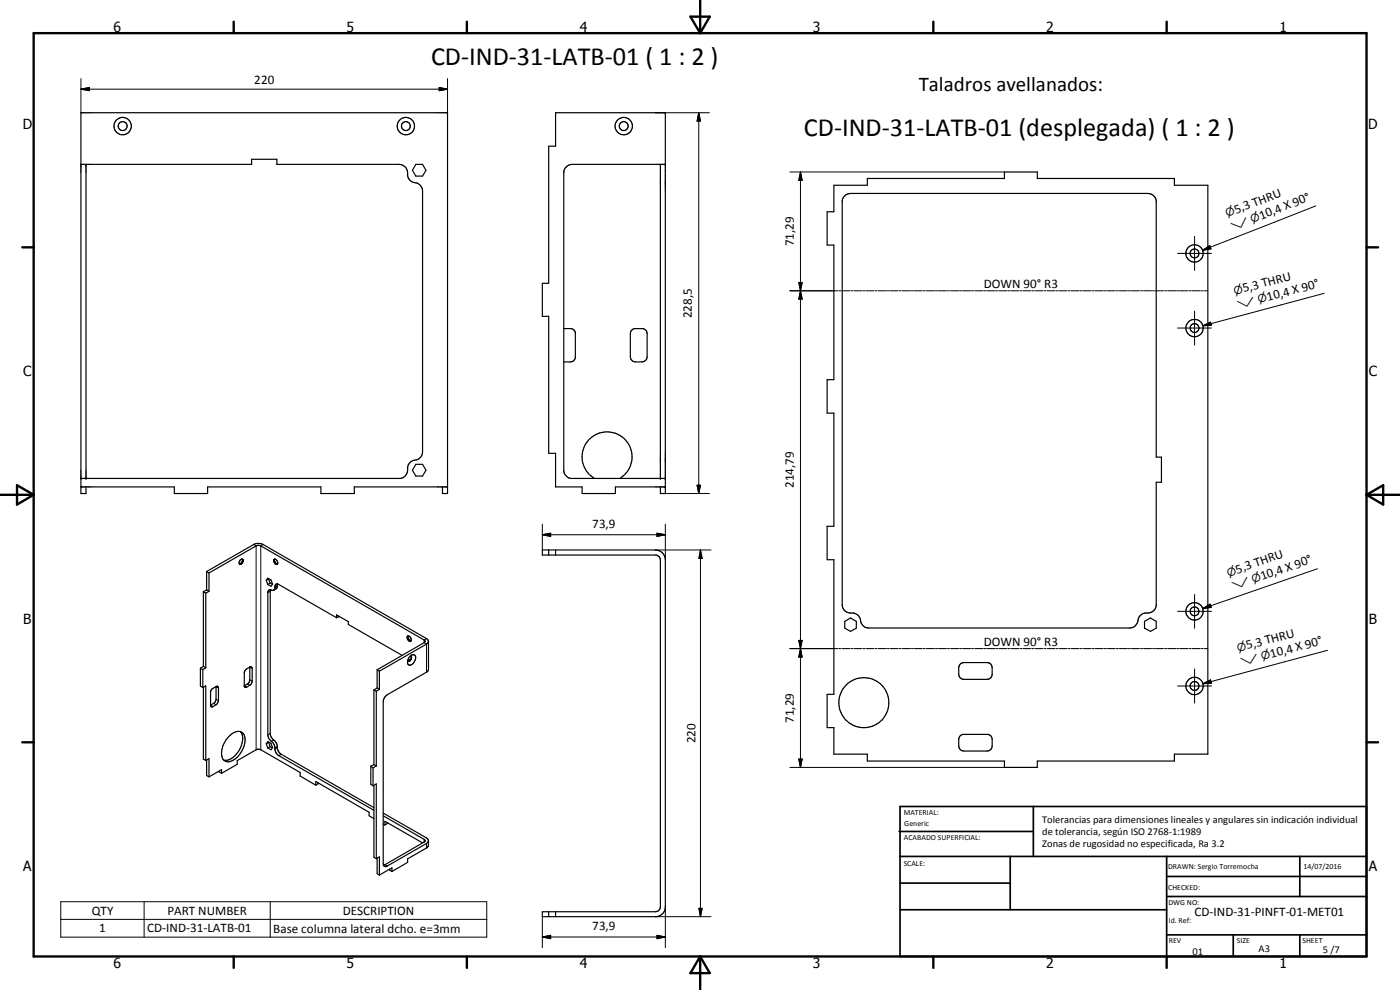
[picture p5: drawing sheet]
<svg xmlns="http://www.w3.org/2000/svg" width="420mm" height="297mm" viewBox="0 0 420 297" stroke-linecap="round" stroke-linejoin="round" font-family="sans-serif">
<g fill="none" stroke="#000" stroke-width=".35">
<path d="M24.3 49.3h51.2v-1.5h7.6v1.5h36.7a2.73 2.73 0 0 1 2.5 3.4 2.83 2.83 0 0 0 3 2.3 2.51 2.51 0 0 1 1.5 2.3v78.3a2.75 2.75 0 0 1-2.9 2.6 2.85 2.85 0 0 0-1.6 3.2l-.4 1a2.48 2.48 0 0 1-1.7 1.2h-95.9M25.8 49.3v94.3M124.8 49.3h2l1 1.8-1 1.7h-2l-1-1.7zM198.2 49.3v94.3M199.7 49.3h-28a2.52 2.52 0 0 0-2.5 2.5v89.3a2.58 2.58 0 0 0 2.2 2.5h28.3M250.3 55.6h10v-2h41.1v-2h9.9v2h41.2v2h10v170.7h-10v2h-41.2v2h-9.9v-2h-41.1v-2h-10v-8h-2.1v-10h2.1v-40.4h-2.1v-10h2.1v-33.9h-2.1v-10.1h2.1v-40.4h-2.1v-10h2.1zM253.4 58.9l.5-.5 1.4-.4h89.2a2.57 2.57 0 0 1 2.5 2.2v77h1.6v7.5h-1.6v37.1a2.75 2.75 0 0 1-3.4 2.1 2.94 2.94 0 0 0-2.3 3l-1.2 1.3-1.1 .2h-78.2a2.82 2.82 0 0 1-2.7-2.9 2.87 2.87 0 0 0-3.2-1.6 2.53 2.53 0 0 1-2.1-2.1v-121.6zM169.2 98.6l2.6 .1 .9 1.1-.1 7.9-.6 .6-.5 .2-2.3 .1M189.6 99l.8-.4h2.6l1 .6 .2 .9v7a1.6 1.6 0 0 1-1.5 1.5l-2.3-.1-.5-.2-.6-.6-.1-7.6zM124.8 139.3h2l1 1.8-1 1.7h-2l-1-1.7zM24.3 146.1h28v2h10v-2h34v2h10v-2h28M25.8 146.1v2h-1.5v-114.3h110v114.3h-1.5v-2"/>
<path d="M178.5 143.6a7.5 7.5 0 0 1-2-11.4 7.5 7.5 0 0 1 11.5 0 7.5 7.5 0 0 1-2 11.4M198.2 146.1v2h1.5v-114.3h-33v10.1h-2v41.1h-1.9v9.9h1.9v41.1h2v10.1h8v2h10v-2h15M61 177.5l.8 .5M61 177.5v22.4M61.8 178v22.4M62 171.5v5.5M62 177l.7 .4M62 171.5l.7 .4M62 177l-1 .5M62 171.5l14.4-8.3 .6-.1 1.7 .1 49.3 28.4a.89 .89 0 0 1 .6 .8 .89 .89 0 0 1-.6 .9l-14.1 8.1M62.7 171.9v5.5M62.7 177.4l-.9 .6"/>
<path d="M62.7 171.9l14.2-8.1 1.2-.1 49.4 28.5v.4l-.2 .2-14.1 8.2M71.9 169.3h.1M72 168.1l.8-.3a.92 .92 0 0 1 0 1 .92 .92 0 0 1-1 .4zM72.8 167.8a1.09 1.09 0 0 1-.8 1.5M72.8 167.9l-.8 1.4M79.9 174.1l.5-.6 .9 .5 .5 1.3-.5 .6-.9-.5M79.9 174.1l.5 1.3M80.6 173.7l.5 1.3M80.6 173.7l-.7 .4M80.7 173.6l-.1 .1M81.1 175l.6 .3M81.1 175l-.7 .4"/>
<path d="M81.2 177l-.1 43.3 .6 1.4a3.3 3.3 0 0 1 1.6 3.1l.9 1.4 28 16.1M82.3 167.9l.8 1.4M82.3 167.9a1.15 1.15 0 0 0 .8 1.4M82.3 167.8a1.04 1.04 0 0 1 .9 1.5 1.01 1.01 0 0 1-.8-1.5M83.1 169.3h.1M83.3 175.2l17.7 10.1M83.3 175.2l-.6 .2-.2 1.4-.5 .3h-.6a.69 .69 0 0 0-.7 0 .69 .69 0 0 0-.3 .7v42.7a3 3 0 0 0 1.5 2.3l.6 1.1a2.84 2.84 0 0 0 1.2 2.8l28.5 16.4M83.3 175.2l-.2 1.2-.9 .7M162.8 165h33.9a3 3 0 0 1 3 2.6v104.8a3.1 3.1 0 0 1-2.6 2.6h-34.3v-1.4h33.9a1.52 1.52 0 0 0 1.5-1.6l-.1-104.5-.3-.5-.8-.5h-34.2zM164.7 165v1.5M166.7 165v1.5M61 199.9l.8 .5"/>
<path d="M61 199.9l-.9 .6M101 185.3v-.8l3.6 2v.9l16.1 9.2M101.7 184.9l-.7 .4M122.2 190.9a.92 .92 0 0 1 1.1 .5 .92 .92 0 0 1-.2 1l-.5-.2-.4-.5zM122.3 190.9a1.15 1.15 0 0 0 1 1.5M122.3 198.3l.2 .2M122.3 190.9l.8 1.5M122.4 190.8l-.1 .1M122.5 197.7l.6 .3M123 197a.93 .93 0 0 1 1.1-.6 .93 .93 0 0 1 .6 1.2 2.02 2.02 0 0 1-2.1 1.9 1.92 1.92 0 0 1 .4-2.5zM123.1 196.8h.2M123.1 198l-.6 .4"/>
<path d="M123.3 196.8a1.07 1.07 0 0 1-.8 1.7M123.3 196.8l.1 .5-.3 .7M128.6 192.4v8.5l-.3 .5-12.1 7-.6 .6-.5 1v49.6M253.5 186.4l1.8-1 1.7 1v2.1l-1.7 .9-1.8-.9zM288.2 199.3l1.1-.5h6.9a1.52 1.52 0 0 1 1.6 1.5v2a1.52 1.52 0 0 1-1.6 1.5h-6.9l-.9-.2-.4-.4-.3-.9 .1-2.3zM343.5 186.4l1.8-1 1.7 1v2.1l-1.7 .9-1.8-.9zM60.1 200.5l.8 .4M60.1 200.5v5.4l.8 .4M60.9 206.3l.9-.5v22.4M60.9 200.9v5.4M61 206.2v21.6l.8 .4M61.8 200.4l-.9 .5"/>
<path d="M63.6 206.8l1.4-.9h.3l.3 .5-.1 4.2-.7 .9-1.1 .6-.5-.3v-4.2zM64.8 206v4.2a2.27 2.27 0 0 1-1.6 1.4M72.1 219.5a5.3 5.3 0 0 1-.6 6 4.7 4.7 0 0 1-4.3 2.6M73.7 201l1.4-.9 .5 .2 .1 4.1-.6 1.1-1.5 .7-.3-.3v-4.2zM75 200.2v4l-.4 .8-1.3 .7M112.2 207l.7 .4M112.2 207v22.4M112.9 207.4v22.4M113.2 206.4l-1 .6M113.2 206.4l.7 .4M113.2 201v5.4M113.2 201l.7 .4"/>
<path d="M113.9 206.8l-1 .6M113.9 201.4v5.4M61.8 228.2l.9-.6v5.5M62 228v4.7l.7 .4M65.8 231.4v.2l.7 .4M66.5 232l4.7-2.7v-1.1l5.7-3.2 .8-.2 12.4 7v1l4.7 2.8M66.5 232v-1.1l-3.8 2.2M68.6 221.1a3.3 3.3 0 0 1 4.2-1.2 4.6 4.6 0 0 1-.3 5.5 4.6 4.6 0 0 1-4.9 3 3.6 3.6 0 0 1-.7-4.6l1-1.9zM79.9 223.2l.5-.7 .9 .6 .5 1.2-.5 .7-.9-.6M79.9 223.2l.5 1.2M80.6 222.8l.5 1.2M80.6 222.8l-.7 .4"/>
<path d="M80.7 222.7l-.1 .1M81.1 224l.6 .4M81.1 224l-.7 .4M94.8 235.6v-1.1l16 9.2v1.1l1.4 .8M95.5 234.9v.3l-.7 .4M111.3 229.9v5.4l.7 .5M111.3 229.9l.7 .5M112 235.8l.9-.6v22.4M112 230.4v5.4M112.2 235.6v21.6l.7 .4M112.2 229.4l.7 .4M112.2 229.4l-.9 .5"/>
<path d="M112.9 229.8l-.9 .6M288 221l1-.7 7.8 .1 .5 .4 .4 .7 .1 2.3a1.52 1.52 0 0 1-1.6 1.5h-6.9l-.9-.2-.4-.4-.3-.9v-2zM112.9 257.6l1-.5v5.5M113.2 257.5v4.6l.7 .5M115 244l13 7.4a.89 .89 0 0 1 .6 .8 .89 .89 0 0 1-.6 .9l-12 6.9h-.5l-.4-.4M115 244.8l12.6 7.4-.3 .4-12.2 7M115 247.2l.5 .3M115.5 247.5v-1.1l11.3 6.5M116.2 246.8v.3l-.7 .4M128.6 252.2v1.4l-.4 .7-5.9 3.4v1l-4.7 2.8M116.9 260.8v.3l.7 .4M117.6 261.5v-1.1l-3.7 2.2"/>
<path d="M164.7 273.6v1.4M166.7 273.6v1.4"/>
<circle cx="36.8" cy="37.8" r="2.59"/>
<circle cx="36.8" cy="37.8" r="1.34"/>
<circle cx="121.8" cy="37.8" r="1.33"/>
<circle cx="121.8" cy="37.8" r="2.6"/>
<circle cx="187.2" cy="37.8" r="1.34"/>
<circle cx="187.2" cy="37.8" r="2.62"/>
<circle cx="358.5" cy="76" r="2.61"/>
<circle cx="358.5" cy="76" r="1.33"/>
<circle cx="358.5" cy="98.4" r="2.61"/>
<circle cx="358.5" cy="98.4" r="1.34"/>
<circle cx="358.5" cy="183.4" r="2.61"/>
<circle cx="358.5" cy="183.4" r="1.32"/>
<circle cx="259.2" cy="210.8" r="7.5"/>
<circle cx="358.5" cy="205.8" r="1.33"/>
<circle cx="358.5" cy="205.8" r="2.61"/>
</g>
<g fill="#000">
<circle cx="199.7" cy="33.8" r=".18"/>
<circle cx="199.7" cy="49.3" r=".18"/>
<circle cx="24.3" cy="143.6" r=".18"/>
<circle cx="25.8" cy="143.6" r=".18"/>
<circle cx="198.2" cy="143.6" r=".18"/>
<circle cx="199.7" cy="146.1" r=".18"/>
<circle cx="199.7" cy="143.6" r=".18"/>
<circle cx="101.7" cy="184.9" r=".18"/>
<circle cx="64.8" cy="206" r=".18"/>
<circle cx="75" cy="200.2" r=".18"/>
</g>
<g fill="none" stroke="#000" stroke-width=".3">
<path d="M24.3 26.8l2.5-.6v1zM24.3 26.8h110M24.3 23.6v10.2M131.8 26.2l2.5 .6-2.5 .4zM134.3 23.6v10.2M196.7 33.8h16.2M209.7 33.8l.5 2.5h-1zM209.7 33.8v114.3M237.1 51.6h64.3M240.2 51.6l.5 2.5h-1zM240.2 51.6v178.7M353.4 76h10.2"/>
<path d="M358.5 71v10.2M360.9 75.1l2.1-1.4 .4 1zM394.9 61.8l-34 13.3M237.1 87.2h14.3M239.7 84.8h1l-.5 2.4zM239.7 84.8l1 4.9h-1l1-4.9zM240.2 87.2l.5 2.5h-1zM251.7 87.2h.7M252.7 87.2h2.4M255.4 87.2h.6M256.3 87.2h2.4M259 87.2h.6"/>
<path d="M259.9 87.2h2.4M262.6 87.2h.6M263.6 87.2h2.4M266.2 87.2h.7M267.2 87.2h2.4M269.9 87.2h.6M270.8 87.2h2.4M273.5 87.2h.6M274.4 87.2h2.4M277.1 87.2h.6M278 87.2h2.4M280.7 87.2h.6"/>
<path d="M281.6 87.2h2.4M284.3 87.2h.6M285.3 87.2h2.4M288 87.2h.6M288.9 87.2h2.4M291.6 87.2h.6M292.5 87.2h2.4M295.2 87.2h.6M296.1 87.2h2.4M298.8 87.2h.6M299.8 87.2h2.4M302.5 87.2h.6"/>
<path d="M303.3 87.2h2.5M306.1 87.2h.6M307 87.2h2.4M309.7 87.2h.6M310.6 87.2h2.4M313.3 87.2h.6M314.2 87.2h2.4M316.9 87.2h.6M317.8 87.2h2.4M320.6 87.2h.6M321.5 87.2h2.4M324.2 87.2h.6"/>
<path d="M325.1 87.2h2.4M327.8 87.2h.6M328.7 87.2h2.4M331.4 87.2h.6M332.3 87.2h2.4M335.1 87.2h.5M335.9 87.2h2.5M338.7 87.2h.5M339.5 87.2h2.5M342.3 87.2h.6M343.2 87.2h2.4M345.9 87.2h.6"/>
<path d="M346.8 87.2h2.4M349.5 87.2h.6M350.4 87.2h2.4M353.1 87.2h.7M353.4 98.4h10.2M354 87.2h2.4M356.8 87.2h.6M357.7 87.2h2.4M358.5 93.3v10.2M360.4 87.2h.6M361 97.7l2.3-1.1 .2 1zM361.3 87.2h1.2"/>
<path d="M397.4 88l-36.4 9.7M162.8 157.3v7.7M197.2 160l2.5 .4-2.5 .6zM199.7 157.3v10.7M199.7 148.1h13.2M209.2 145.6h1l-.5 2.5zM76.1 163.4l.8 .4v61.2M78.9 163.4l-.6 .4v61.2M81.1 177.4l-.7 .4M83.2 175.9l-.7 .4M83.2 175.6l-.7 .4M162.8 160.4l2.5-.4v1z"/>
<path d="M162.8 160.4h36.9M196.7 165h16.7M210.2 165l.5 2.6h-.9zM210.2 165v110M358.5 178.4v10.1M395.4 170.6l-34.4 12M128 191.6l-.7 .4v.8l.7 .5v8.4M237.1 194.6h14.3M239.7 192.2h1l-.5 2.4zM240.2 194.6l.5 2.5h-1zM251.7 194.6h.7M252.7 194.6h2.4"/>
<path d="M255.4 194.6h.6M256.3 194.6h2.4M259 194.6h.6M259.9 194.6h2.4M262.6 194.6h.6M263.6 194.6h2.4M266.2 194.6h.7M267.2 194.6h2.4M269.9 194.6h.6M270.8 194.6h2.4M273.5 194.6h.6M274.4 194.6h2.4"/>
<path d="M277.1 194.6h.6M278 194.6h2.4M280.7 194.6h.6M281.6 194.6h2.4M284.3 194.6h.6M285.3 194.6h2.4M288 194.6h.6M288.9 194.6h2.4M291.6 194.6h.6M292.5 194.6h2.4M295.2 194.6h.6M296.1 194.6h2.4"/>
<path d="M298.8 194.6h.6M299.8 194.6h2.4M302.5 194.6h.6M303.3 194.6h2.5M306.1 194.6h.6M307 194.6h2.4M309.7 194.6h.6M310.6 194.6h2.4M313.3 194.6h.6M314.2 194.6h2.4M316.9 194.6h.6M317.8 194.6h2.4"/>
<path d="M320.6 194.6h.6M321.5 194.6h2.4M324.2 194.6h.6M325.1 194.6h2.4M327.8 194.6h.6M328.7 194.6h2.4M331.4 194.6h.6M332.3 194.6h2.4M335.1 194.6h.5M335.9 194.6h2.5M338.7 194.6h.5M339.5 194.6h2.5"/>
<path d="M342.3 194.6h.6M343.2 194.6h2.4M345.9 194.6h.6M346.8 194.6h2.4M349.5 194.6h.6M350.4 194.6h2.4M353.1 194.6h.7M353.4 183.4h10.2M354 194.6h2.4M356.8 194.6h.6M357.7 194.6h2.4M360.4 194.6h.6"/>
<path d="M361 182.6l2.2-1.3 .3 .9zM361.3 194.6h1.2M398.4 195.1l-37.4 10M63.2 211.6l.7 .4M64.1 211l.7 .5M64.8 206l.8 .4M64.8 209.8l.8 .4M73.3 205.7l.7 .5M74.2 205.2l.8 .4M75 204l.7 .4M75 200.2l.7 .4M353.4 205.8h10.2"/>
<path d="M358.5 200.7v10.2M361 205.1l2.3-1.1 .2 1zM81.1 220l-.7 .5M82.2 222l-.8 .4M83.2 224.3l-.7 .4M83.2 224l-.7 .4M84.4 226.3l-.7 .4M237.1 230.3h64.3M239.7 227.8h1l-.5 2.5zM115.5 259.5l.7 .3M127.3 251.8v.8M128 253.1v1.3"/>
<path d="M18.2 270.6h127.9v10.6h-127.9zM18.2 275.8h127.9M43.3 270.6v10.6M81.1 270.6v10.6M162.8 275v9.3M196.7 275h16.7M199.7 272v12.3M209.8 272.5h.9l-.5 2.5zM162.8 281.1l2.5-.5v1zM162.8 281.1h36.9M197.2 280.6l2.5 .5-2.5 .5z"/>
</g>
<g fill="none" stroke="#000" stroke-width=".71">
<path d="M10.1 9.9h400v277.1h-400zM70.1 6.5v3.4M140.1 6.5v3.4M207.2 5h5.8l-2.9 4.9zM210.1 0v9.9M280.1 6.5v3.4M350.1 6.5v3.4M6.7 74.2h3.4M410.1 74.2h3.5M.1 148.5h10M5.1 145.6l5 2.9-5 2.9zM410.1 148.5h10"/>
<path d="M410.1 148.5l5-2.9v5.8zM6.7 222.7h3.4M410.1 222.7h3.5M70.1 287v3.4M140.1 287v3.4M210.1 287v10M210.1 287l2.9 5h-5.8zM280.1 287v3.4M350.1 287v3.4"/>
</g>
<g fill="none" stroke="#000" stroke-width=".51">
<path d="M269.8 249.5h40.3M270.1 242h140v45h-140zM270.1 257h140M303.2 257v16M310.1 242v15M350.1 257v30M390.1 257v12M270.1 265h33.1M270.1 273h80M350.1 269h60M350.1 263h60M350.1 280.5h60"/>
<path d="M370.1 280.5v6.5M390.1 280.5v6.5"/>
</g>
<g fill="#000">
<path d="M24.3 26.8l2.5-.6v1zM131.8 26.2l2.5 .6-2.5 .4zM209.7 33.8l.5 2.5h-1zM240.2 51.6l.5 2.5h-1zM360.9 75.1l2.1-1.4 .4 1zM239.7 84.8h1l-.5 2.4zM240.2 87.2l.5 2.5h-1zM361 97.7l2.3-1.1 .2 1zM162.8 160.4l2.5-.4v1zM209.2 145.6h1l-.5 2.5zM197.2 160l2.5 .4-2.5 .6zM210.2 165l.5 2.6h-.9z"/>
<path d="M239.7 192.2h1l-.5 2.4zM240.2 194.6l.5 2.5h-1zM361 182.6l2.2-1.3 .3 .9zM361 205.1l2.3-1.1 .2 1zM239.7 227.8h1l-.5 2.5zM209.8 272.5h.9l-.5 2.5zM162.8 281.1l2.5-.5v1zM197.2 280.6l2.5 .5-2.5 .5z"/>
</g>
<g font-size="7.9">
<text x="129.4" y="19.5">CD-IND-31-LATB-01 ( 1 : 2 )</text>
<text x="241.2" y="40.7">CD-IND-31-LATB-01 (desplegada) ( 1 : 2 )</text>
</g>
<text font-size="6.3" x="275.7" y="27.4">Taladros avellanados:</text>
<g font-size="4.2">
<text x="34" y="9.6">6</text>
<text x="104" y="9.6">5</text>
<text x="174" y="9.6">4</text>
<text x="244" y="9.6">3</text>
<text x="314" y="9.6">2</text>
<text x="384" y="9.6">1</text>
<text x="6.8" y="38.7">D</text>
<text x="410.6" y="38.7">D</text>
<text x="7" y="112.9">C</text>
<text x="410.8" y="112.9">C</text>
<text x="7" y="187.1">B</text>
<text x="410.8" y="187.1">B</text>
<text x="7" y="261.4">A</text>
<text x="410.8" y="261.4">A</text>
<text x="34" y="290.4">6</text>
<text x="104" y="290.4">5</text>
<text x="174" y="290.4">4</text>
<text x="244" y="290.4">3</text>
<text x="314" y="290.4">2</text>
<text x="384" y="290.4">1</text>
</g>
<g font-size="3.9">
<text x="76.3" y="25.2">220</text>
<text x="371" y="64.2" transform="rotate(-21 371 64.2)">5,3 THRU</text>
<text x="378.4" y="66" transform="rotate(-21 378.4 66)">10,4 X 90°</text>
<text x="238.2" y="73.9" transform="rotate(-90 238.2 73.9)">71,29</text>
<text x="295.2" y="86.4">DOWN 90° R3</text>
<text x="373.3" y="87.7" transform="rotate(-15 373.3 87.7)">5,3 THRU</text>
<text x="207.6" y="95.5" transform="rotate(-90 207.6 95.5)">228,5</text>
<text x="380.5" y="90.3" transform="rotate(-15 380.5 90.3)">10,4 X 90°</text>
<text x="238.2" y="146.4" transform="rotate(-90 238.2 146.4)">214,79</text>
<text x="177.7" y="158.4">73,9</text>
<text x="371.3" y="172.1" transform="rotate(-19 371.3 172.1)">5,3 THRU</text>
<text x="378.7" y="174.2" transform="rotate(-19 378.7 174.2)">10,4 X 90°</text>
<text x="295.2" y="193.8">DOWN 90° R3</text>
<text x="374.3" y="194.9" transform="rotate(-15 374.3 194.9)">5,3 THRU</text>
<text x="381.5" y="197.4" transform="rotate(-15 381.5 197.4)">10,4 X 90°</text>
<text x="238.2" y="217" transform="rotate(-90 238.2 217)">71,29</text>
<text x="208.7" y="223.1" transform="rotate(-90 208.7 223.1)">220</text>
<text x="27.5" y="274.4">QTY</text>
<text x="50.2" y="274.4">PART NUMBER</text>
<text x="102.9" y="274.4">DESCRIPTION</text>
<text x="358.5" y="275">CD-IND-31-PINFT-01-MET01</text>
<text x="29.8" y="279.8">1</text>
<text x="44.2" y="279.8">CD-IND-31-LATB-01</text>
<text x="82" y="279.9">Base columna lateral dcho. e=3mm</text>
<text x="177.7" y="279.1">73,9</text>
</g>
<g font-size="3.3">
<text x="368.3" y="65.2" transform="rotate(-21 368.3 65.2)">n</text>
<text x="369.9" y="69.3" transform="rotate(-21 369.9 69.3)">w</text>
<text x="375.8" y="67" transform="rotate(-21 375.8 67)">n</text>
<text x="370.6" y="88.5" transform="rotate(-15 370.6 88.5)">n</text>
<text x="371.7" y="92.7" transform="rotate(-15 371.7 92.7)">w</text>
<text x="377.8" y="91.1" transform="rotate(-15 377.8 91.1)">n</text>
<text x="368.7" y="173" transform="rotate(-19 368.7 173)">n</text>
<text x="370.2" y="177.2" transform="rotate(-19 370.2 177.2)">w</text>
<text x="376.1" y="175" transform="rotate(-19 376.1 175)">n</text>
<text x="371.6" y="195.6" transform="rotate(-15 371.6 195.6)">n</text>
<text x="372.7" y="199.8" transform="rotate(-15 372.7 199.8)">w</text>
<text x="378.8" y="198.2" transform="rotate(-15 378.8 198.2)">n</text>
</g>
<g font-size="3.1">
<text x="312.7" y="246.8">Tolerancias para dimensiones lineales y angulares sin indicación individual</text>
<text x="312.7" y="250.4">de tolerancia, según ISO 2768-1:1989</text>
<text x="312.7" y="254">Zonas de rugosidad no especificada, Ra 3.2</text>
<text x="357.9" y="286.4">01</text>
<text x="377.7" y="285.6">A3</text>
<text x="397" y="285.9">5 /7</text>
</g>
<g font-size="2.4">
<text x="271.2" y="244.4">MATERIAL:</text>
<text x="271.3" y="252">ACABADO SUPERFICIAL:</text>
<text x="271.4" y="247.9">Generic</text>
<text x="271.2" y="259.7">SCALE:</text>
<text x="350.6" y="260.8">DRAWN: Sergio Torremocha</text>
<text x="391.2" y="260.6">14/07/2016</text>
<text x="350.6" y="267">CHECKED:</text>
<text x="350.6" y="271.4">DWG NO:</text>
<text x="350.8" y="276.9">Id. Ref:</text>
<text x="350.8" y="282.8">REV</text>
<text x="371.2" y="282.9">SIZE</text>
<text x="390.9" y="282.9">SHEET</text>
</g>
</svg>
